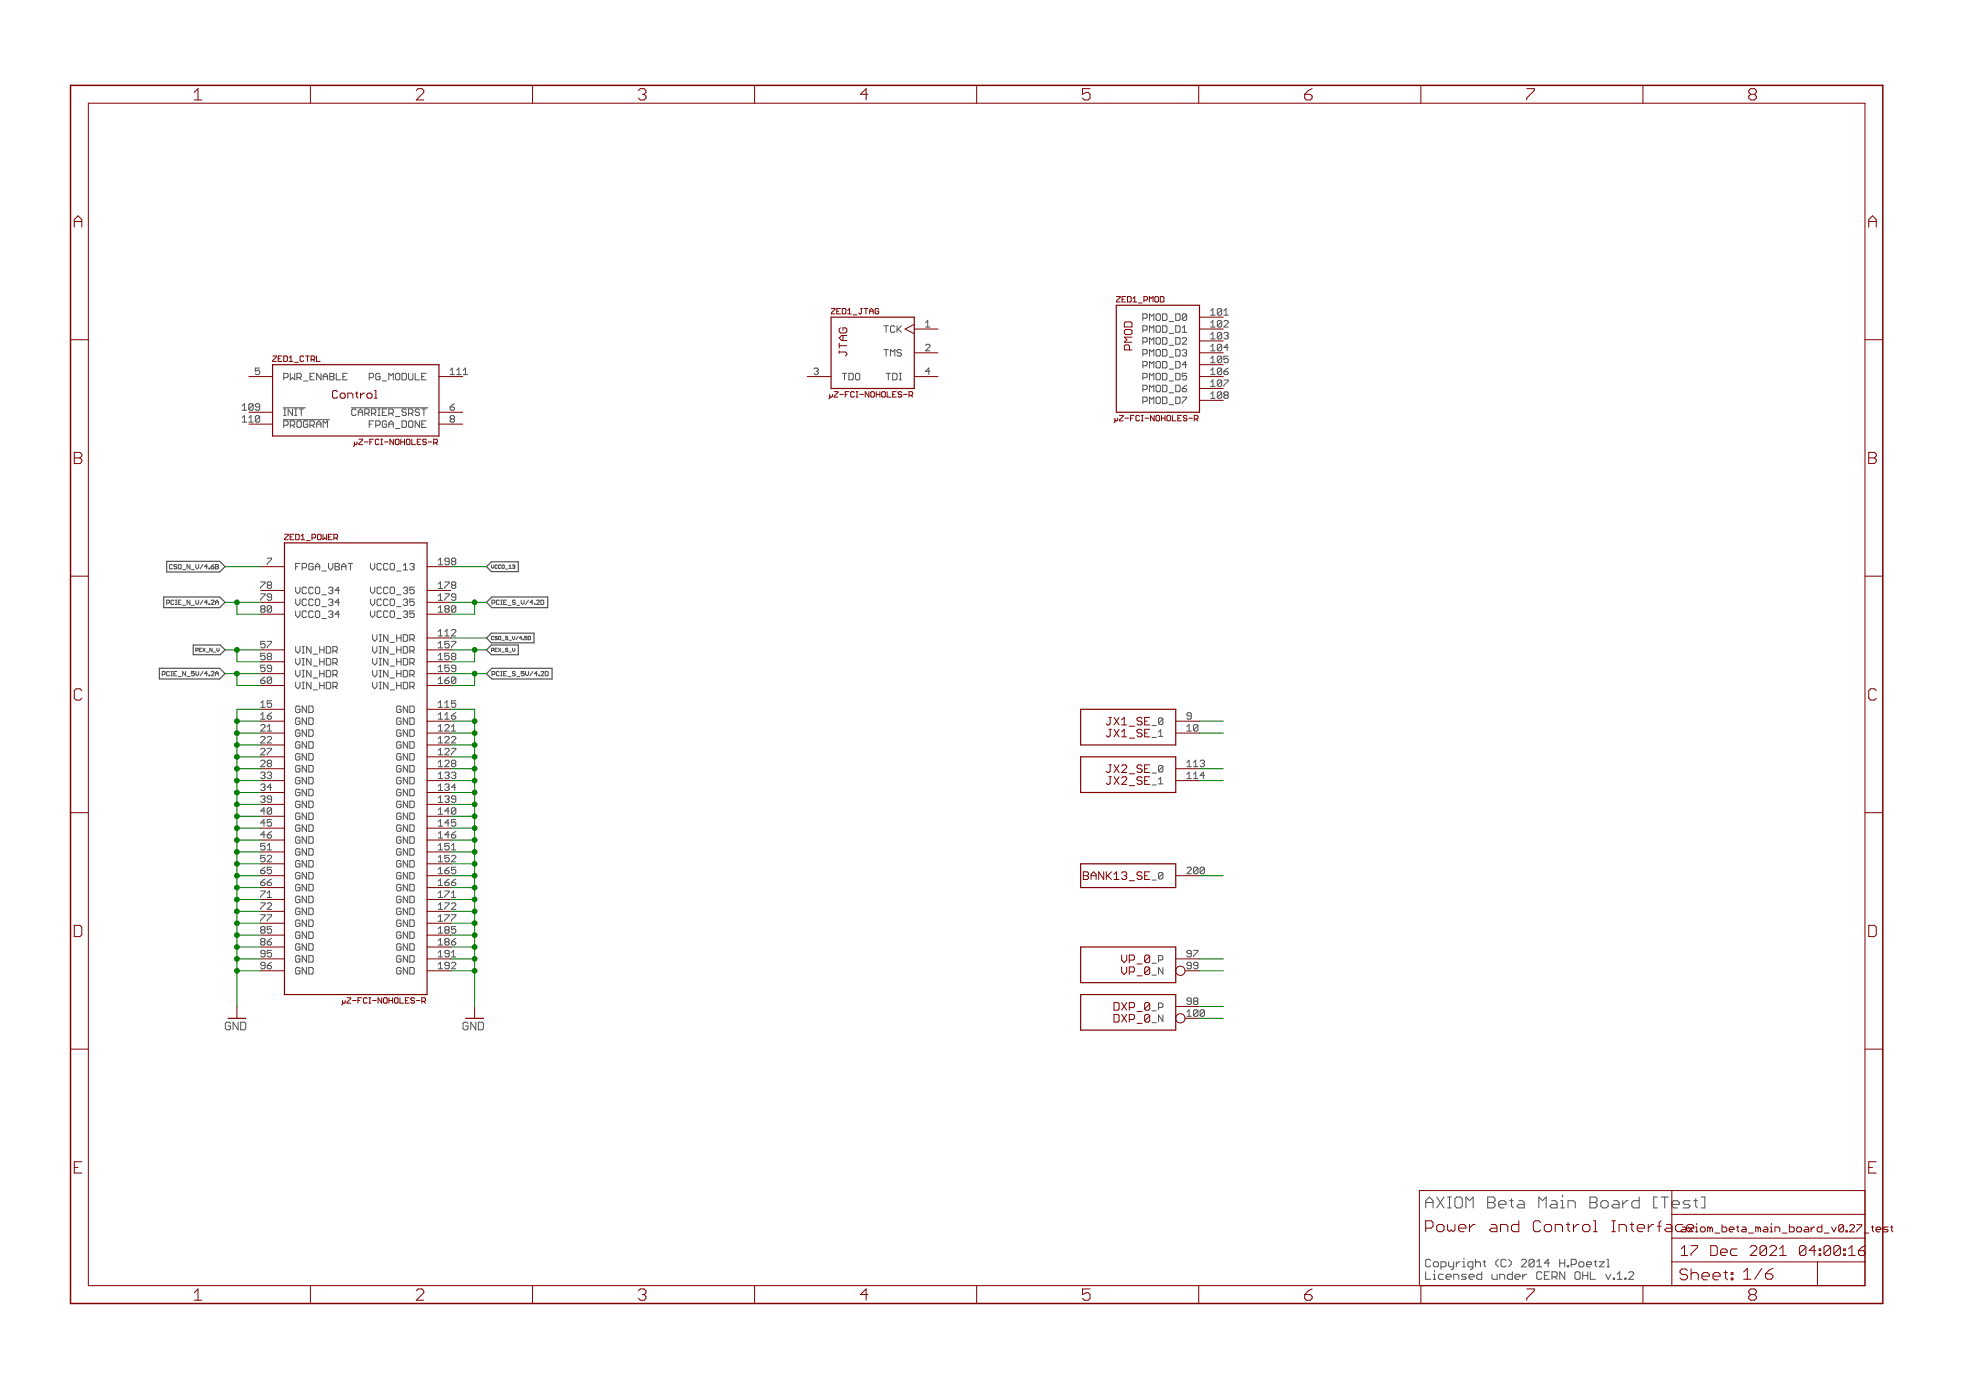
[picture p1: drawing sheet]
<svg xmlns="http://www.w3.org/2000/svg" width="420mm" height="297mm" viewBox="0 0 420 297" stroke-linecap="round" stroke-linejoin="round" font-family="sans-serif">
<g fill="none" stroke="#505050" stroke-width=".21">
<path d="M54.6 79.8l.2 .3h.5l.2-.3M55.5 78.7h-.9v.7l.4-.3 .5 .3M79.6 79.8h-.7v1.4M96.2 79.1l.5-.4v1.4M173.9 79.8l.3 .3h.4l.3-.3M173.9 78.9l.3-.2h.4l.3 .2M174.4 79.4h.2M174.6 79.4l.3 .2M174.9 79.1l-.3 .3M180 79.8h1M180.5 79.8v1.4M188.9 69.6h.9"/>
<path d="M188.9 74.7h.9M189.4 79.8h.9M189.4 69.6v1.4M189.8 79.8v1.4M197.8 69l.5-.5v1.4M197.8 69.9h.9M198.5 73.6h-.5l-.2 .2M198.7 74l-.9 1h.9M198.7 79.4h-.9l.7-.7v1.4M258.7 69.9h1M258.7 75h1M258.7 66.4l.5-.4v1.4"/>
<path d="M258.7 69l.5-.5v1.4M258.7 71.5l.5-.5v1.4M258.7 74l.5-.4v1.4M258.7 76.6l.5-.5v1.4M258.7 79.1l.5-.4v1.4M258.7 77.5h1M258.7 72.4h1M258.7 67.4h1M51.8 87.7h.9M51.8 90.2h.9M51.8 86.7l.4-.4v1.4M51.8 89.3l.4-.5v1.4"/>
<path d="M60.6 87.1h4.7M60.6 89.7h9.8M60.6 87.4h.5M60.6 88.8h.5M60.9 87.4v1.4M61.6 80l-.3-.2h-.7v1.4M61.6 80.5l-.3 .2h-.7M61.6 90.2l-.3-.3h-.7v1.4M61.6 90.6l-.3 .3h-.7M75.1 87.1h16.4M76.1 87.6l-.2-.2h-.5l-.2 .2v1l.2 .2h.5l.2-.2M78.9 89.9v1.4"/>
<path d="M78.9 80.7h.7M78.9 90.6h.5M96.2 87v.4l.2 .3h.5M96.2 87h.7M96.2 80.1h.9M96.4 89.5l-.2 .5 .2 .2h.5M96.4 89.5h.5M96.9 88.8h-.5l-.2 .2 .2 .5M97.1 86.3l-.9 .7M258.7 80.1h1M258.7 84.2l.5-.5v1.4M258.7 81.7l.5-.5v1.4"/>
<path d="M258.7 85.1h1M258.7 82.6h1M57.1 119.3h.9v.2l-.9 1v.2M93.7 119.7l.4-.4v1.4M35.6 128.9h.5l.1-.5-.6-.2v1M36.9 120.8l-.2-.2-.5 .2v.6l.2 .2h.3l.2-.2M37.2 121.4l.1 .2h.3M37.2 128.4l-.2-.2-.5 .2v.6l.2 .2 .5-.2M37.5 128.2h.3M37.5 129.2h.3M37.6 120.6l-.4 .2 .1 .3h.3M41.8 139l.5-.1-.1-.4h-.4v.8"/>
<path d="M42.6 138.9h.2M43.1 138.5h-.5v.8h.5M55.7 138.2l.2 .3h.5l.2-.3M55.7 126.9h.9M55.7 124.4h.9M55.9 130.1l-.2 .3 .2 .4h.5l.2-.2M55.9 130.1h.5M56.4 130.1l.2 .3M56.6 124.6l-.9 .9v.3M56.6 127.1l-.9 1v.2M56.6 129.7l-.2-.3h-.5l-.2 .3 .2 .4M56.6 137.1h-.9v.7l.5-.3 .4 .3"/>
<path d="M56.6 139.6h-.9v.7l.5-.2 .4 .2M56.6 129.9l-.2 .2M63.2 125.5v.9l.4 .5 .5-.5M63.2 128v.9l.4 .5 .5-.5M63.2 130.6v.9l.4 .5 .5-.5M63.2 138.2v.9l.4 .5 .5-.5M63.2 121.1h.4M64.1 120.4h-.9v1.4M79.2 120.4v.9l.4 .5M79.2 125.5v.9l.4 .5M79.2 128v.9l.4 .5M79.2 130.6v.9l.4 .5"/>
<path d="M79.6 135.6v1l.5 .4M79.6 138.2v.9l.5 .5M93.7 124.8l.4-.4v1.4M93.7 127.4l.4-.5v1.4M93.7 129.9l.4-.5v1.4M93.7 135l.4-.5v1.4M93.7 137.5l.4-.4v1.4M93.7 125.8h.9M93.7 128.3h.9M93.7 130.8h.9M93.7 120.7h.9M93.7 138.5h.9"/>
<path d="M93.7 135.9h.9M105.1 120.7v.5l.2 .3 .2-.3v-.5M105.1 139l.4-.1-.1-.4h-.3v.8M105.1 128.9h.5l.2-.5-.2-.2h-.5v1M105.5 136.1l-.1-.1-.3 .1 .1 .6 .3-.1M105.8 136.6l.4 .1M105.8 138.9h.2M106.2 120.7l-.4 .2v.4l.4 .2M106.2 136l-.4 .1 .1 .2h.3M106.3 138.5h-.5v.8h.5M34.7 144.1h.4l.2-.1-.2-.5h-.4v.9M36.2 143.6l-.1-.1-.5 .1v.7l.2 .1 .4-.1"/>
<path d="M36.5 143.5h.4M36.5 144.4h.4M55.7 150.2l.5-.4v1.4M55.7 152.8l.5-.5v1.4M55.7 151.2h.9M55.7 155.1l.2-.3h.5l.2 .3M55.7 153.7h.9M55.7 157.6l.2-.2h.5l.2 .2M55.7 145.4v.4l.2 .3h.5l.2-.3M55.7 140.8l.2 .2h.5l.2-.2M55.7 143.3l.2 .2h.5l.2-.2M55.7 145.4h.7l.2 .2"/>
<path d="M56.6 155.3l-.9 .9h.9M56.6 157.8l-.9 1h.9M56.6 142.1h-.9v.7l.5-.2 .4 .2M56.6 144.7l-.9 .7M63.2 140.7v.9l.4 .5 .5-.5M63.2 143.3v.9l.4 .5 .5-.5M63.2 145.8v.9l.4 .5 .5-.5M63.6 151.6h.5M63.6 154.1h.5M63.6 156.7h.5M63.6 159.2h.5M63.9 150.9h-.5l-.2 .2v.9l.2 .3h.5"/>
<path d="M63.9 153.4h-.5l-.2 .2v1l.2 .2h.5M63.9 156h-.5l-.2 .2v.9l.2 .3h.5M63.9 158.5h-.5l-.2 .2v1l.2 .2h.5M79.6 140.7v.9l.5 .5M79.6 143.3v.9l.5 .5M79.6 145.8v.9l.5 .5M93.7 151.2h.9M93.7 153.7h.9M93.7 156.2h.9M93.7 158.8h.9M93.7 150.2l.4-.4v1.4M93.7 140.1l.4-.5v1.4"/>
<path d="M93.7 142.6l.4-.5v1.4M93.7 145.1l.4-.4v1.4M93.7 152.8l.4-.5v1.4M93.7 155.3l.4-.5v1.4M93.7 157.8l.4-.4v1.4M93.7 141h.9M93.7 143.5h.9M93.7 146.1h.9M105.1 144.1h.5l.2-.5-.2-.1h-.5v.9M253.7 153.5l.2 .2h.5M253.7 156.2h.9M253.7 155.3l.4-.5v1.4"/>
<path d="M254.4 152.3h-.5l-.2 .5 .2 .2h.7M55.7 160.1l.2-.2h.5l.2 .2M55.7 165.2l.2-.2h.5l.2 .2M55.7 162.7l.2-.2h.5l.2 .2M55.7 166.2l.2 .2h.5l.2-.2M55.7 170.3l.2-.2h.5l.2 .2M55.7 167.8l.2-.3h.5l.2 .3M55.7 168.7l.2 .2h.5l.2-.2M55.7 171.2l.2 .3h.5l.2-.3M56.2 165.7h.2M56.2 168.2h.2M56.2 170.8h.2"/>
<path d="M56.4 165.7l.2 .2M56.4 168.2l.2 .3M56.4 170.8l.2 .2M56.4 172.6l-.7 .7h.9M56.4 175.2l-.7 .7h.9M56.4 177.7l-.7 .7h.9M56.6 160.4l-.9 .9h.9M56.6 162.9l-.9 1h.9M56.6 165.5l-.2 .2M56.6 168l-.2 .2M56.6 170.5l-.2 .3M63.6 161.7h.5"/>
<path d="M63.6 164.3h.5M63.6 166.8h.5M63.6 169.4h.5M63.6 171.9h.5M63.6 174.4h.5M63.6 177h.5M63.6 179.5h.5M63.9 161h-.5l-.2 .3v.9l.2 .2h.5M63.9 163.6h-.5l-.2 .2v.9l.2 .3h.5M63.9 166.1h-.5l-.2 .2v1l.2 .2h.5M63.9 168.7h-.5l-.2 .2v.9l.2 .3h.5M63.9 171.2h-.5l-.2 .2v1l.2 .2h.5"/>
<path d="M63.9 173.7h-.5l-.2 .3v.9l.2 .2h.5M63.9 176.3h-.5l-.2 .2v.9l.2 .3h.5M63.9 178.8h-.5l-.2 .2v1l.2 .2h.5M93.7 161.3h.9M93.7 163.9h.9M93.7 166.4h.9M93.7 168.9h.9M93.7 171.5h.9M93.7 160.4l.4-.5v1.4M93.7 162.9l.4-.4v1.4M93.7 165.5l.4-.5v1.4M93.7 168l.4-.5v1.4"/>
<path d="M93.7 170.5l.4-.4v1.4M93.7 173.1l.4-.5v1.4M93.7 175.6l.4-.4v1.4M93.7 178.2l.4-.5v1.4M93.7 174h.9M93.7 176.6h.9M93.7 179.1h.9M253.7 163.9h.9M253.7 166.4h.9M253.7 162.9l.4-.4v1.4M253.7 165.5l.4-.5v1.4M55.7 186v.5l.2 .2h.5l.2-.2"/>
<path d="M55.7 188.6v.4l.2 .3h.5l.2-.3M55.7 181.4l.2 .2h.5l.2-.2M55.7 183.9l.2 .3h.5l.2-.3M55.7 186h.7l.2 .2M55.7 188.6h.7l.2 .2M55.7 192.9h.9M55.7 190.4h.9M55.7 195.5h.9M55.9 198.7l-.2 .2 .2 .5h.5l.2-.2M55.9 198.7h.5M56.4 198.7l.2 .2M56.6 180.2h-.9v.7l.5-.2 .4 .2"/>
<path d="M56.6 182.8h-.9v.7l.5-.3 .4 .3M56.6 190.6l-.9 1v.2M56.6 193.2l-.9 .9v.2M56.6 195.7l-.9 .9v.3M56.6 198.2l-.2-.2h-.5l-.2 .2 .2 .5M56.6 185.3l-.9 .7M56.6 187.9l-.9 .7M56.6 198.5l-.2 .2M63.6 182.1h.5M63.6 184.6h.5M63.6 187.1h.5M63.6 189.7h.5"/>
<path d="M63.6 192.2h.5M63.6 194.8h.5M63.6 197.3h.5M63.6 199.8h.5M63.9 181.4h-.5l-.2 .2v.9l.2 .3h.5M63.9 183.9h-.5l-.2 .2v1l.2 .2h.5M63.9 186.4h-.5l-.2 .3v.9l.2 .2h.5M63.9 189h-.5l-.2 .2v.9l.2 .3h.5M63.9 191.5h-.5l-.2 .2v1l.2 .2h.5M63.9 194.1h-.5l-.2 .2v.9l.2 .3h.5M63.9 196.6h-.5l-.2 .2v1l.2 .2h.5M63.9 199.1h-.5l-.2 .3v.9l.2 .2h.5"/>
<path d="M93.7 181.6h.9M93.7 184.2h.9M93.7 186.7h.9M93.7 189.3h.9M93.7 199.4h.9M93.7 180.7l.4-.5v1.4M93.7 183.2l.4-.4v1.4M93.7 185.8l.4-.5v1.4M93.7 188.3l.4-.4v1.4M93.7 190.9l.4-.5v1.4M93.7 193.4l.4-.5v1.4M93.7 195.9l.4-.4v1.4"/>
<path d="M93.7 198.5l.4-.5v1.4M93.7 191.8h.9M93.7 194.3h.9M93.7 196.9h.9M254.4 185.3h-.5l-.2 .2M254.6 185.8l-.9 .9h.9M49 218.4h-.6l-.2 .3v1.1l.2 .3h.6M55.7 204.3l.2 .2h.5l.2-.2M55.7 206.8l.2 .2h.5l.2-.2M55.9 201.3l-.2 .2 .2 .5h.5l.2-.3M55.9 201.3h.5M56.4 201.3l.2 .2"/>
<path d="M56.6 200.8l-.2-.2h-.5l-.2 .2 .2 .5M56.6 203.3l-.2-.2h-.5l-.2 .2 .2 .5h.7M56.6 205.9l-.2-.3h-.5l-.2 .3 .2 .4h.7M56.6 201l-.2 .3M63.6 202.4h.5M63.6 204.9h.5M63.6 207.5h.5M63.9 201.7h-.5l-.2 .2v.9l.2 .3h.5M63.9 204.2h-.5l-.2 .2v1l.2 .2h.5M63.9 206.8h-.5l-.2 .2v.9l.2 .3h.5M93.7 202h.9M93.7 204.5h.9"/>
<path d="M93.7 207h.9M93.7 201l.4-.4v1.4M93.7 203.6l.4-.5v1.4M93.7 206.1l.4-.5v1.4M99.8 218.4h-.6l-.2 .3v1.1l.2 .3h.6M253.7 204.3l.2 .2h.5M253.7 206.8l.2 .2h.5M253.7 216.3l.4-.5v1.4M253.7 217.2h.9M253.7 214.4l.2 .3h.5M254.4 203.1h-.5l-.2 .5 .2 .2h.7M254.4 205.6h-.5l-.2 .5 .2 .2h.7"/>
<path d="M254.4 213.3h-.5l-.2 .4 .2 .3h.7M360 256.6h1.2M360.8 257.4l.4 .3-.4 .4M362 256.6h.8M362.4 256.2v1.5l.4 .4M363.6 255.8h.7v2.3h-.7M304.7 271.8v1.6h1.1M305.5 269.1h-.6l-.2 .3v1.1l.2 .2h.6M341.8 269.6h1.1l-1.1 1.1M343.4 269.1h.3v1.6M345.6 273.4h1.1M347.2 273.1h.3v.3h-.3z"/>
<path d="M348.1 272l.2-.2h.6l.2 .2v.3l-1 1.1h1"/>
</g>
<path d="M48.1 121.1l-1.2-1.1h-11.3v2.2h11.3M48.1 128.7l-1.2-1.1h-11.9v2.3h11.9M48.1 138.9l-1-1.1h-5.8v2.1h5.8M104 121.1l1-1h5.8v2.1h-5.8zM104 138.9l1-1.1h5.8v2.1h-5.8zM104 136.3l1-1h9.1v2.1h-9.1zM104 128.7l1.1-1.1h12v2.3h-12zM48.1 144l-1.2-1.2h-12.8v2.3h12.8M105.1 142.8h12.9v2.3h-12.9l-1.1-1.1z" fill="none" stroke="#505050" stroke-width=".25"/>
<g fill="none" stroke="#800000" stroke-width=".21">
<path d="M42.3 18.9l-.8 .8M66.3 18.2v3.9M89.4 18.9l-.4 .4M90.6 19.7l-1.6 1.7h1.6M113.8 18.2v3.9M136.8 18.9l-.4 .4M161.3 18.2v3.9M185.1 18.9l-1.2 1.3h1.6M208.7 18.2v3.9M233 18.9h-1.6v1.3l.8-.5M256.2 18.2v3.9M279.6 19.3l-.8 .9"/>
<path d="M303.7 18.2v3.9M326.3 18.9h1.6M327.9 19.3l-1.6 1.7v.4M351.1 18.2v3.9M374.1 18.9l-.4 .4v.4l.4 .5-.4 .4v.4l.4 .4M18.9 22.1h379.7v252.6h-379.7zM41.5 21.4h1.6M136.4 21l.4 .4M231.4 21l.4 .4M278.8 20.2v.8l.4 .4M278.8 20.2h1.2M15.1 72.6h3.8"/>
<path d="M58.3 76.1h.8M59.1 76.3l-.8 .7v.2h.8M177.7 65.9h.7M178.4 66.1l-.7 .8v.2h.7M179.3 75.2h1.4M179.3 73.3v1.1M179.3 75v.5M179.3 73.9h1.7M179.6 70.1l-.3 .2v.6l.3 .2M179.9 71.7l-.6 .5 .6 .6M195.4 69.3l-2 1 2 1M195.4 70.3h5.1"/>
<path d="M195.4 75.4h5.1M238.6 63.4h.8M239.4 63.6l-.8 .7v.2h.8M240.6 73.7l-.3 .3v.8h1.6M240.6 68.8l-.3 .2v.9h1.6M240.6 70.4l-.3 .3v.5l.3 .3M241.9 72.1h-1.6l.5 .5-.5 .5h1.6M256.3 70.3h5.1M256.3 75.4h5.1M256.3 77.9h5.1M256.3 72.9h5.1M256.3 67.8h5.1"/>
<path d="M398.6 72.6h3.8M15.9 97.9h1.2M17.1 96.7h-1.2v2.4h1.2M53.2 88.1h5.1M53.2 80.5h5.1M53.2 90.6h5.1M72.1 83.7l-.2-.2h-.6l-.2 .2v1.1l.2 .3h.6l.2-.3M75.7 94.4v.8l-.2 .2M76.3 94.4v.4l-.2 .2-.4-.2M76.7 93.9h.8v.1l-.8 .8v.2h.8M93.8 88.1h5.1M93.8 80.5h5.1"/>
<path d="M93.8 90.6h5.1M172.5 80.5h5.1M177.3 84.3v.7l-.2 .3M177.9 84.3v.4l-.2 .2-.4-.2M178.3 83.7h.8v.2l-.8 .8v.2h.8M195.4 80.5h5.1M238.3 89.4v.7l-.2 .2M238.9 89.4v.3l-.2 .2-.4-.2M239.2 88.8h.8v.2l-.8 .7v.2h.8M256.3 80.5h5.1M256.3 85.6h5.1M256.3 83h5.1"/>
<path d="M399.4 97.9h1.2M400.6 96.7h-1.2v2.4h1.2M60.8 114.2h.8M61.6 114.4l-.8 .7v.2h.8M15.1 123.1h3.8M55.7 126.2h5.1M55.7 128.7h5.1M55.7 131.3h5.1M55.7 121.1h5.1M55.7 138.9h5.1M91.3 126.2h5.1M91.3 128.7h5.1"/>
<path d="M91.3 131.3h5.1M91.3 121.1h5.1M91.3 138.9h5.1M91.3 136.3h5.1M398.6 123.1h3.8M16.3 147.2l-.4 .4v1.6l.4 .4M55.7 151.6h5.1M55.7 154.1h5.1M55.7 156.7h5.1M55.7 159.2h5.1M55.7 141.4h5.1M55.7 144h5.1"/>
<path d="M55.7 146.5h5.1M91.3 151.6h5.1M91.3 154.1h5.1M91.3 156.7h5.1M91.3 159.2h5.1M91.3 141.4h5.1M91.3 144h5.1M91.3 146.5h5.1M237 153.3h.5M237 155.9h.5M237.3 153.3v1.4l-.3 .2h-.3l-.3-.2M237.3 155.9v1.3l-.3 .3h-.3l-.3-.3"/>
<path d="M251.3 154.1h5M251.3 156.7h5M399.8 147.2l-.4 .4v1.6l.4 .4M15.1 173.7h3.8M55.7 161.7h5.1M55.7 164.3h5.1M55.7 166.8h5.1M55.7 169.4h5.1M55.7 171.9h5.1M55.7 174.4h5.1M55.7 177h5.1M55.7 179.5h5.1"/>
<path d="M91.3 161.7h5.1M91.3 164.3h5.1M91.3 166.8h5.1M91.3 169.4h5.1M91.3 171.9h5.1M91.3 174.4h5.1M91.3 177h5.1M91.3 179.5h5.1M237 163.4h.5M237 166h.5M237.3 163.4v1.4l-.3 .3h-.3l-.3-.3M237.3 166v1.4l-.3 .2h-.3l-.3-.2"/>
<path d="M251.3 164.3h5M251.3 166.8h5M398.6 173.7h3.8M17.1 197.7h-1.2v2.5h1.2M55.7 182.1h5.1M55.7 184.6h5.1M55.7 187.1h5.1M55.7 189.7h5.1M55.7 192.2h5.1M55.7 194.8h5.1M55.7 197.3h5.1M55.7 199.8h5.1"/>
<path d="M91.3 182.1h5.1M91.3 184.6h5.1M91.3 187.1h5.1M91.3 189.7h5.1M91.3 192.2h5.1M91.3 194.8h5.1M91.3 197.3h5.1M91.3 199.8h5.1M231.5 187.1h.8M232.3 186.3h-.8v1.6h.8M251.3 187.1h5M400.6 197.7h-1.2v2.5h1.2"/>
<path d="M50.6 215.1v2.5M55.7 202.4h5.1M55.7 204.9h5.1M55.7 207.5h5.1M73.2 213.8v.8l-.2 .2M73.8 213.8v.4l-.2 .2-.4-.2M74.2 213.2h.8v.2l-.8 .8v.2h.8M91.3 202.4h5.1M91.3 204.9h5.1M91.3 207.5h5.1M101.4 215.1v2.5M238.9 214.2h-.8v1.7h.8"/>
<path d="M238.9 216.8h-.8v1.6h.8M239.7 204.1v1.1l.6 .5 .5-.5M239.7 206.6v1.1l.6 .6 .5-.6M251.3 204.9h5M251.3 215.1h5M253.2 207.5h3.1M253.2 217.6h3.1M15.1 224.2h3.8M398.6 224.2h3.8M15.9 249.5h.8M17.5 248.3h-1.6v2.4h1.6M398.6 254.4h-95.3v20.3"/>
<path d="M398.6 259.5h-41.3v15.2M399.4 249.5h.8M401 248.3h-1.6v2.4h1.6M41.5 277.9h1.6M42.3 275.4l-.8 .8M66.3 274.7v3.9M89.4 275.4l-.4 .4M90.6 276.2l-1.6 1.7h1.6M113.8 274.7v3.9M136.4 277.5l.4 .4M136.8 275.4l-.4 .4M161.3 274.7v3.9"/>
<path d="M185.1 275.4l-1.2 1.2h1.6M208.7 274.7v3.9M231.4 277.5l.4 .4M233 275.4h-1.6v1.2l.8-.4M256.2 274.7v3.9M278.8 276.6h1.2M278.8 276.6v.9l.4 .4M279.6 275.8l-.8 .8M303.7 274.7v3.9M304.7 262.4h1.2M305.9 260.9h-1.2v2.3M326.3 275.4h1.6"/>
<path d="M327.9 275.8l-1.6 1.7v.4M351.1 274.7v3.9M356.2 262.4h1.1M356.9 261.7l.4 .3v1.2h-1.1M357.3 269.7h41.3M357.3 264.6h41.3M359.1 273.1l.4 .4M359.3 268.3h1.4M359.5 271.2l-.4 .3v.4l.4 .4M359.5 262.2h.5M359.7 261.7h-1.2l-.4 .3v.8l.4 .4h1.2M360 266.2l-.7 .7"/>
<path d="M360.3 262.7h-.8l-.2 .3 .2 .2h.8M374.1 275.4l-.4 .4v.4l.4 .4-.4 .5v.4l.4 .4M388.4 269.7v5M397.2 267.9l.3 .4h.7l.4-.4M398.6 266.2l-.7 .4-.7 .7h1l.4 .3M404 262.2h.5M404.3 262v1l.2 .2"/>
<circle cx="252.3" cy="207.5" r=".99"/>
<circle cx="252.3" cy="217.6" r=".99"/>
</g>
<path d="M58.3 77.9h35.5v15.3h-35.5zM177.6 67.8h17.8v15.2h-17.8zM238.6 65.2h17.7v22.9h-17.7zM60.8 116h30.5v96.5h-30.5zM230.9 151.6h20.4v7.6h-20.4zM230.9 161.7h20.4v7.7h-20.4zM230.9 184.6h20.4v5.1h-20.4zM230.9 212.5h20.4v7.6h-20.4zM230.9 202.4h20.4v7.6h-20.4z" fill="none" stroke="#800000" stroke-width=".25"/>
<path d="M15.1 18.2h387.3v260.4h-387.3z" fill="none" stroke="#800000" stroke-width=".32"/>
<g fill="none" stroke="#008000" stroke-width=".21">
<path d="M48.1 121.1h7.6M48.1 128.7h7.6M48.1 138.9h7.6M50.6 128.7v2.6h5.1M50.6 138.9v2.5h5.1M96.4 121.1h7.6M96.4 136.3h7.6M96.4 128.7h7.6M96.4 138.9h7.6M101.4 128.7v2.6h-5M101.4 138.9v2.5h-5M48.1 144h7.6"/>
<path d="M50.6 144v2.5h5.1M50.6 154.1h5.1M50.6 156.7h5.1M50.6 159.2h5.1M55.7 151.6h-5.1v63.5M96.4 151.6h5v63.5M96.4 154.1h5M96.4 156.7h5M96.4 159.2h5M96.4 144h7.6M101.4 144v2.5h-5M256.3 154.1h5.1"/>
<path d="M256.3 156.7h5.1M50.6 161.7h5.1M50.6 164.3h5.1M50.6 166.8h5.1M50.6 169.4h5.1M50.6 171.9h5.1M50.6 174.4h5.1M50.6 177h5.1M50.6 179.5h5.1M96.4 161.7h5M96.4 164.3h5M96.4 166.8h5"/>
<path d="M96.4 169.4h5M96.4 171.9h5M96.4 174.4h5M96.4 177h5M96.4 179.5h5M256.3 164.3h5.1M256.3 166.8h5.1M50.6 182.1h5.1M50.6 184.6h5.1M50.6 187.1h5.1M50.6 189.7h5.1M50.6 192.2h5.1"/>
<path d="M50.6 194.8h5.1M50.6 197.3h5.1M50.6 199.8h5.1M96.4 182.1h5M96.4 184.6h5M96.4 187.1h5M96.4 189.7h5M96.4 192.2h5M96.4 194.8h5M96.4 197.3h5M96.4 199.8h5M256.3 187.1h5.1"/>
<path d="M50.6 202.4h5.1M50.6 204.9h5.1M50.6 207.5h5.1M96.4 202.4h5M96.4 204.9h5M96.4 207.5h5M256.3 204.9h5.1M256.3 207.5h5.1M256.3 215.1h5.1M256.3 217.6h5.1"/>
</g>
<g fill="#008000" stroke="#008000" stroke-width=".21">
<circle cx="50.6" cy="154.1" r=".51"/>
<circle cx="50.6" cy="156.7" r=".51"/>
<circle cx="50.6" cy="159.2" r=".51"/>
<circle cx="50.6" cy="161.7" r=".51"/>
<circle cx="50.6" cy="164.3" r=".51"/>
<circle cx="50.6" cy="166.8" r=".51"/>
<circle cx="50.6" cy="169.4" r=".51"/>
<circle cx="50.6" cy="171.9" r=".51"/>
<circle cx="50.6" cy="174.4" r=".51"/>
<circle cx="50.6" cy="177" r=".51"/>
<circle cx="50.6" cy="179.5" r=".51"/>
<circle cx="50.6" cy="182.1" r=".51"/>
<circle cx="50.6" cy="184.6" r=".51"/>
<circle cx="50.6" cy="187.1" r=".51"/>
<circle cx="50.6" cy="189.7" r=".51"/>
<circle cx="50.6" cy="192.2" r=".51"/>
<circle cx="50.6" cy="194.8" r=".51"/>
<circle cx="50.6" cy="197.3" r=".51"/>
<circle cx="50.6" cy="199.8" r=".51"/>
<circle cx="50.6" cy="202.4" r=".51"/>
<circle cx="50.6" cy="204.9" r=".51"/>
<circle cx="50.6" cy="207.5" r=".51"/>
<circle cx="101.4" cy="154.1" r=".51"/>
<circle cx="101.4" cy="156.7" r=".51"/>
<circle cx="101.4" cy="159.2" r=".51"/>
<circle cx="101.4" cy="161.7" r=".51"/>
<circle cx="101.4" cy="164.3" r=".51"/>
<circle cx="101.4" cy="166.8" r=".51"/>
<circle cx="101.4" cy="169.4" r=".51"/>
<circle cx="101.4" cy="171.9" r=".51"/>
<circle cx="101.4" cy="174.4" r=".51"/>
<circle cx="101.4" cy="177" r=".51"/>
<circle cx="101.4" cy="179.5" r=".51"/>
<circle cx="101.4" cy="182.1" r=".51"/>
<circle cx="101.4" cy="184.6" r=".51"/>
<circle cx="101.4" cy="187.1" r=".51"/>
<circle cx="101.4" cy="189.7" r=".51"/>
<circle cx="101.4" cy="192.2" r=".51"/>
<circle cx="101.4" cy="194.8" r=".51"/>
<circle cx="101.4" cy="197.3" r=".51"/>
<circle cx="101.4" cy="199.8" r=".51"/>
<circle cx="101.4" cy="202.4" r=".51"/>
<circle cx="101.4" cy="204.9" r=".51"/>
<circle cx="101.4" cy="207.5" r=".51"/>
<circle cx="50.6" cy="128.7" r=".51"/>
<circle cx="101.4" cy="128.7" r=".51"/>
<circle cx="50.6" cy="144" r=".51"/>
<circle cx="101.4" cy="144" r=".51"/>
<circle cx="101.4" cy="138.9" r=".51"/>
<circle cx="50.6" cy="138.9" r=".51"/>
</g>
<g font-size="3.7" fill="#800000">
<text x="42.8" y="21.4">1</text>
<text x="90.2" y="21.4">2</text>
<text x="137.7" y="21.4">3</text>
<text x="185.1" y="21.4">4</text>
<text x="232.6" y="21.4">5</text>
<text x="280.1" y="21.4">6</text>
<text x="327.5" y="21.4">7</text>
<text x="375" y="21.4">8</text>
<text x="17" y="48.6">A</text>
<text x="400.5" y="48.6">A</text>
<text x="17" y="99.2">B</text>
<text x="400.5" y="99.2">B</text>
<text x="17" y="149.7">C</text>
<text x="400.5" y="149.7">C</text>
<text x="16.9" y="200.2">D</text>
<text x="400.4" y="200.2">D</text>
<text x="42.8" y="277.9">1</text>
<text x="90.2" y="277.9">2</text>
<text x="137.7" y="277.9">3</text>
<text x="185.1" y="277.9">4</text>
<text x="232.6" y="277.9">5</text>
<text x="280.1" y="277.9">6</text>
<text x="327.5" y="277.9">7</text>
<text x="375" y="277.9">8</text>
</g>
<text font-size="3.6" fill="#505050" x="305.9" y="258.2">AXIOM Beta Main Board [Tes</text>
<g font-size="3.6" fill="#800000">
<text x="305.9" y="263.3">Power and Control Interface</text>
<text x="357.4" y="258.2">t]</text>
<text x="360.3" y="273.6">Sheet: 1/6</text>
</g>
<g font-size="3.2" fill="#800000">
<text x="360.5" y="268.4">17 Dec 2021</text>
<text x="382.1" y="268.4">04:00:17</text>
</g>
<g font-size="2.5" fill="#800000">
<text x="182.4" y="75.8" transform="rotate(-90 182.4 75.8)">JTAG</text>
<text x="243.3" y="75.3" transform="rotate(-90 243.3 75.3)">PMOD</text>
<text x="72.8" y="85.2">Control</text>
<text x="239" y="155">JX1_SE</text>
<text x="239" y="157.5">JX1_SE</text>
<text x="239" y="165.2">JX2_SE</text>
<text x="239" y="167.7">JX2_SE</text>
<text x="233" y="188">BANK13_SE</text>
<text x="241.4" y="205.8">VP_0</text>
<text x="241.4" y="208.3">VP_0</text>
<text x="239.5" y="216">DXP_0</text>
<text x="49.4" y="220.1">GND</text>
<text x="100.2" y="220.1">GND</text>
<text x="239.5" y="218.5">DXP_0</text>
</g>
<g font-size="2.5" fill="#505050">
<text x="305.9" y="270.8">Copyright (C) 2014 H.Poetzl</text>
<text x="305.9" y="273.5">Licensed under CERN OHL v.1.2</text>
</g>
<g font-size="2.3" fill="#800000">
<text x="360.5" y="263.3">axiom_beta_main_board_v0.27_t</text>
<text x="399.2" y="263.3">est</text>
</g>
<g font-size="2.1" fill="#505050">
<text x="190.2" y="71.1">TCK</text>
<text x="244.8" y="71.1">PMOD_D1</text>
<text x="244.8" y="68.5">PMOD_D0</text>
<text x="260" y="70">102</text>
<text x="260" y="67.4">101</text>
<text x="189.9" y="76.2">TMS</text>
<text x="199" y="75">2</text>
<text x="244.8" y="76.2">PMOD_D3</text>
<text x="244.8" y="73.6">PMOD_D2</text>
<text x="260" y="77.6">105</text>
<text x="260" y="75">104</text>
<text x="260" y="72.5">103</text>
<text x="55.9" y="80.1">5</text>
<text x="61.9" y="81.2">PWR_ENABLE</text>
<text x="79.5" y="81.2">PG_MODULE</text>
<text x="97.5" y="80.1">111</text>
<text x="175.2" y="80.1">3</text>
<text x="181.3" y="81.2">TDO</text>
<text x="190.8" y="81.2">TDI</text>
<text x="244.8" y="83.8">PMOD_D6</text>
<text x="244.8" y="81.2">PMOD_D5</text>
<text x="244.8" y="78.7">PMOD_D4</text>
<text x="260" y="82.7">107</text>
<text x="260" y="80.1">106</text>
<text x="53.2" y="87.7">109</text>
<text x="61.9" y="88.8">INIT</text>
<text x="76.8" y="88.8">CARRIER_SRST</text>
<text x="97.5" y="87.7">6</text>
<text x="244.8" y="86.3">PMOD_D7</text>
<text x="260" y="85.2">108</text>
<text x="53.2" y="90.3">110</text>
<text x="61.9" y="91.4">PROGRAM</text>
<text x="79.8" y="91.4">FPGA_DONE</text>
<text x="97.5" y="90.3">8</text>
<text x="57.1" y="125.8">78</text>
<text x="64.4" y="121.9">FPGA_VBAT</text>
<text x="80.3" y="121.9">VCCO_13</text>
<text x="94.9" y="125.8">178</text>
<text x="94.9" y="120.7">198</text>
<text x="57.1" y="130.9">80</text>
<text x="57.1" y="128.4">79</text>
<text x="64.4" y="129.5">VCCO_34</text>
<text x="64.4" y="126.9">VCCO_34</text>
<text x="80.3" y="126.9">VCCO_35</text>
<text x="80.3" y="129.5">VCCO_35</text>
<text x="94.9" y="128.4">179</text>
<text x="94.9" y="130.9">180</text>
<text x="64.4" y="132">VCCO_34</text>
<text x="80.3" y="132">VCCO_35</text>
<text x="80.7" y="137.1">VIN_HDR</text>
<text x="94.9" y="136">112</text>
<text x="57.1" y="143.6">59</text>
<text x="57.1" y="141.1">58</text>
<text x="57.1" y="138.5">57</text>
<text x="64.4" y="142.2">VIN_HDR</text>
<text x="64.4" y="139.6">VIN_HDR</text>
<text x="80.7" y="139.6">VIN_HDR</text>
<text x="80.7" y="142.2">VIN_HDR</text>
<text x="94.9" y="138.5">157</text>
<text x="94.9" y="141.1">158</text>
<text x="94.9" y="143.6">159</text>
<text x="57.1" y="146.1">60</text>
<text x="64.4" y="147.3">VIN_HDR</text>
<text x="64.4" y="144.7">VIN_HDR</text>
<text x="80.7" y="144.7">VIN_HDR</text>
<text x="80.7" y="147.3">VIN_HDR</text>
<text x="94.9" y="146.1">160</text>
<text x="57.1" y="151.2">15</text>
<text x="57.1" y="153.8">16</text>
<text x="64.4" y="152.3">GND</text>
<text x="64.4" y="154.9">GND</text>
<text x="85.3" y="152.3">GND</text>
<text x="85.3" y="154.9">GND</text>
<text x="94.9" y="151.2">115</text>
<text x="94.9" y="153.8">116</text>
<text x="247.8" y="154.9">_0</text>
<text x="254.9" y="153.8">9</text>
<text x="57.1" y="156.3">21</text>
<text x="57.1" y="158.8">22</text>
<text x="57.1" y="161.4">27</text>
<text x="64.4" y="157.4">GND</text>
<text x="64.4" y="160">GND</text>
<text x="85.3" y="157.4">GND</text>
<text x="85.3" y="160">GND</text>
<text x="94.9" y="156.3">121</text>
<text x="94.9" y="158.8">122</text>
<text x="94.9" y="161.4">127</text>
<text x="247.8" y="157.4">_1</text>
<text x="254.9" y="156.3">10</text>
<text x="57.1" y="163.9">28</text>
<text x="57.1" y="166.5">33</text>
<text x="64.4" y="162.5">GND</text>
<text x="64.4" y="165">GND</text>
<text x="64.4" y="167.6">GND</text>
<text x="85.3" y="162.5">GND</text>
<text x="85.3" y="165">GND</text>
<text x="85.3" y="167.6">GND</text>
<text x="94.9" y="163.9">128</text>
<text x="94.9" y="166.5">133</text>
<text x="247.8" y="165">_0</text>
<text x="247.8" y="167.6">_1</text>
<text x="254.9" y="163.9">113</text>
<text x="254.9" y="166.5">114</text>
<text x="57.1" y="169">34</text>
<text x="57.1" y="171.5">39</text>
<text x="64.4" y="170.1">GND</text>
<text x="64.4" y="172.7">GND</text>
<text x="85.3" y="170.1">GND</text>
<text x="85.3" y="172.7">GND</text>
<text x="94.9" y="169">134</text>
<text x="94.9" y="171.5">139</text>
<text x="57.1" y="174.1">40</text>
<text x="57.1" y="176.6">45</text>
<text x="57.1" y="179.2">46</text>
<text x="64.4" y="175.2">GND</text>
<text x="64.4" y="177.7">GND</text>
<text x="85.3" y="175.2">GND</text>
<text x="85.3" y="177.7">GND</text>
<text x="94.9" y="174.1">140</text>
<text x="94.9" y="176.6">145</text>
<text x="94.9" y="179.2">146</text>
<text x="57.1" y="181.7">51</text>
<text x="57.1" y="184.2">52</text>
<text x="64.4" y="180.3">GND</text>
<text x="64.4" y="182.8">GND</text>
<text x="64.4" y="185.4">GND</text>
<text x="85.3" y="180.3">GND</text>
<text x="85.3" y="182.8">GND</text>
<text x="85.3" y="185.4">GND</text>
<text x="94.9" y="181.7">151</text>
<text x="94.9" y="184.2">152</text>
<text x="57.1" y="186.8">65</text>
<text x="57.1" y="189.3">66</text>
<text x="57.1" y="191.9">71</text>
<text x="64.4" y="187.9">GND</text>
<text x="64.4" y="190.4">GND</text>
<text x="85.3" y="187.9">GND</text>
<text x="85.3" y="190.4">GND</text>
<text x="94.9" y="186.8">165</text>
<text x="94.9" y="189.3">166</text>
<text x="94.9" y="191.9">171</text>
<text x="247.8" y="187.9">_0</text>
<text x="254.9" y="186.8">200</text>
<text x="57.1" y="194.4">72</text>
<text x="57.1" y="196.9">77</text>
<text x="64.4" y="193">GND</text>
<text x="64.4" y="195.5">GND</text>
<text x="85.3" y="193">GND</text>
<text x="85.3" y="195.5">GND</text>
<text x="94.9" y="194.4">172</text>
<text x="94.9" y="196.9">177</text>
<text x="57.1" y="199.5">85</text>
<text x="57.1" y="202">86</text>
<text x="64.4" y="198">GND</text>
<text x="64.4" y="200.6">GND</text>
<text x="64.4" y="203.1">GND</text>
<text x="85.3" y="198">GND</text>
<text x="85.3" y="200.6">GND</text>
<text x="85.3" y="203.1">GND</text>
<text x="94.9" y="199.5">185</text>
<text x="94.9" y="202">186</text>
<text x="57.1" y="204.6">95</text>
<text x="57.1" y="207.1">96</text>
<text x="64.4" y="205.7">GND</text>
<text x="64.4" y="208.2">GND</text>
<text x="85.3" y="205.7">GND</text>
<text x="85.3" y="208.2">GND</text>
<text x="94.9" y="204.6">191</text>
<text x="94.9" y="207.1">192</text>
<text x="247.6" y="208.2">_N</text>
<text x="247.9" y="205.7">_P</text>
<text x="254.9" y="207.1">99</text>
<text x="254.9" y="204.6">97</text>
<text x="247.9" y="215.8">_P</text>
<text x="254.9" y="214.7">98</text>
<text x="247.6" y="218.4">_N</text>
<text x="254.9" y="217.2">100</text>
</g>
<g font-size="1.8" fill="#800000">
<text x="239.9" y="64.6">ZED1_PMOD</text>
<text x="178.9" y="67.1">ZED1_JTAG</text>
<text x="59.6" y="77.3">ZED1_CTRL</text>
<text x="179.7" y="84.9">µZ-FCI-NOHOLES-R</text>
<text x="240.7" y="90">µZ-FCI-NOHOLES-R</text>
<text x="78.1" y="95.1">µZ-FCI-NOHOLES-R</text>
<text x="62.1" y="115.4">ZED1_POWER</text>
<text x="75.6" y="214.4">µZ-FCI-NOHOLES-R</text>
</g>
<g font-size="1.4" fill="#505050">
<text x="38" y="121.6">CSO_N_V/4.6B</text>
<text x="37.9" y="129.2">PCIE_N_V/4.2A</text>
<text x="106.4" y="129.2">PCIE_S_V/4.2D</text>
<text x="37" y="144.5">PCIE_N_5V/4.2A</text>
<text x="106.4" y="144.5">PCIE_S_5V/4.2D</text>
</g>
<g font-size="1.1" fill="#505050">
<text x="106.3" y="121.5">VCCO_1</text>
<text x="106.3" y="136.7">CSO_S_V/4.5D</text>
<text x="43.4" y="139.3">PEX_N_V</text>
<text x="106.3" y="139.3">PEX_S_V</text>
</g>
</svg>
